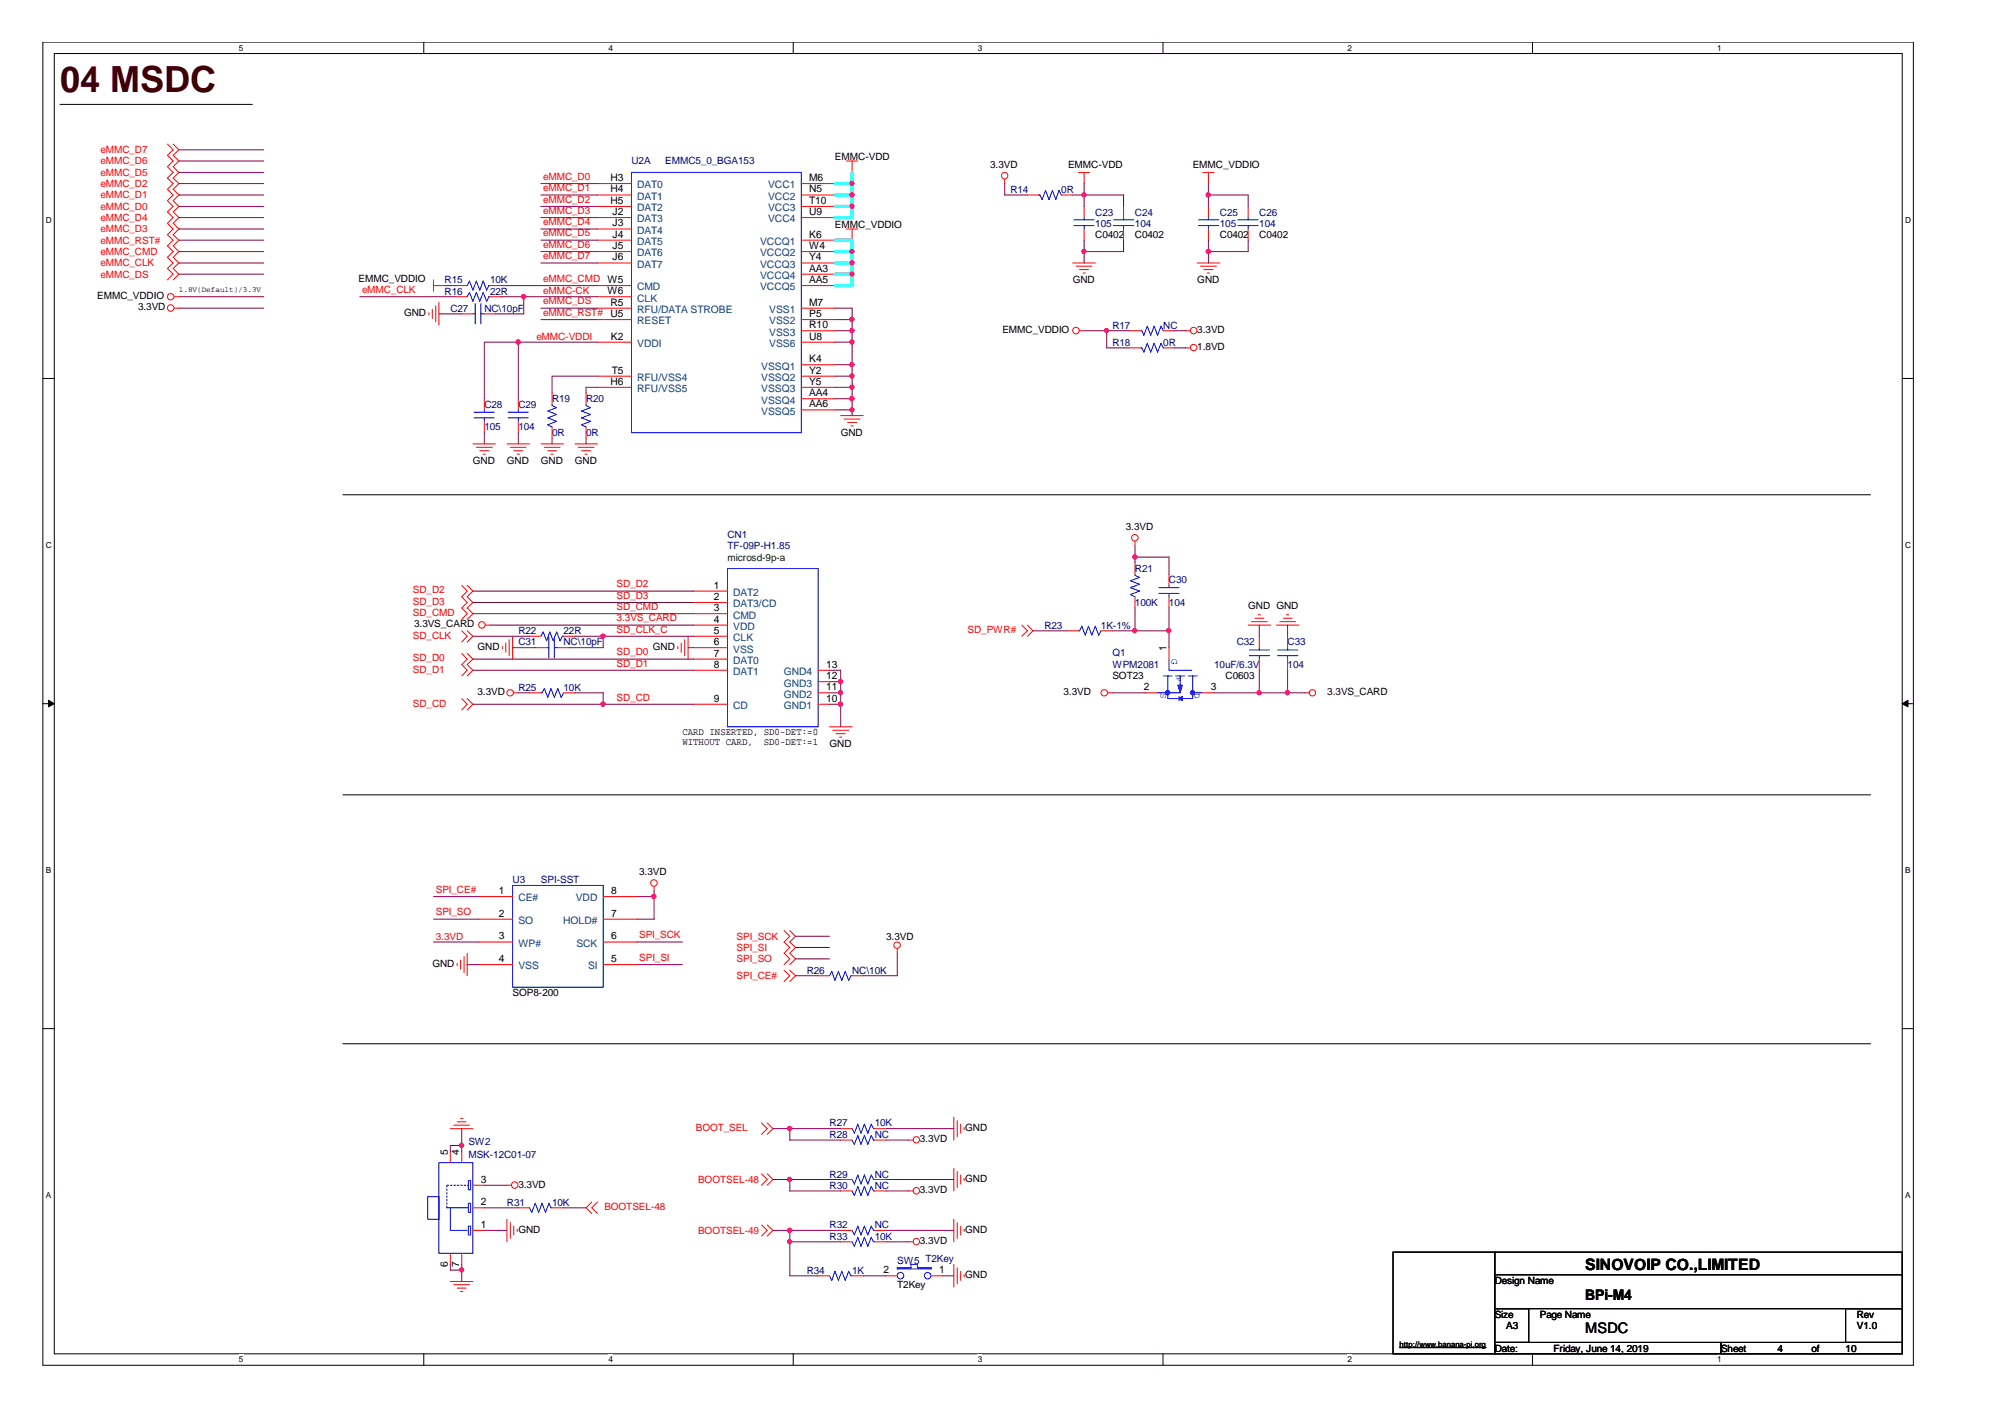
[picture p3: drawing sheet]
<svg xmlns="http://www.w3.org/2000/svg" width="297mm" height="210mm" viewBox="0 0 297 210" stroke-linecap="round" stroke-linejoin="round" font-family="sans-serif">
<path d="M6.3 6.2h277.2v196h-277.2zM8 7.9h273.8v192.6h-273.8z" fill="none" stroke="#000" stroke-width=".15"/>
<g fill="#fff">
<path d="M35.4 6.4h.6v1.4h-.6z"/>
<path d="M35.4 200.7h.6v1.4h-.6z"/>
</g>
<path d="M62.8 6.2v1.7M62.8 200.5v1.7" fill="none" stroke="#000" stroke-width=".15"/>
<g fill="#fff">
<path d="M90.1 6.4h.7v1.4h-.7z"/>
<path d="M90.1 200.7h.7v1.4h-.7z"/>
</g>
<path d="M117.5 6.2v1.7M117.5 200.5v1.7" fill="none" stroke="#000" stroke-width=".15"/>
<g fill="#fff">
<path d="M144.9 6.4h.6v1.4h-.6z"/>
<path d="M144.9 200.7h.6v1.4h-.6z"/>
</g>
<path d="M172.3 6.2v1.7M172.3 200.5v1.7" fill="none" stroke="#000" stroke-width=".15"/>
<g fill="#fff">
<path d="M199.6 6.4h.7v1.4h-.7z"/>
<path d="M199.6 200.7h.7v1.4h-.7z"/>
</g>
<path d="M227 6.2v1.7M227 200.5v1.7" fill="none" stroke="#000" stroke-width=".15"/>
<g fill="#fff">
<path d="M254.4 6.4h.6v1.4h-.6z"/>
<path d="M254.4 200.7h.6v1.4h-.6z"/>
<path d="M6.8 31.9h.8v1.4h-.8z"/>
<path d="M282.2 31.9h.9v1.4h-.9z"/>
<path d="M6.8 80.1h.8v1.4h-.8z"/>
<path d="M282.2 80.1h.9v1.4h-.9z"/>
</g>
<path d="M6.3 56.1h1.7M281.8 56.1h1.7" fill="none" stroke="#000" stroke-width=".15"/>
<g fill="#fff">
<path d="M6.8 128.2h.7v1.4h-.7z"/>
<path d="M282.2 128.2h.8v1.4h-.8z"/>
</g>
<path d="M6.3 104.2h1.7M281.8 104.2h1.7" fill="none" stroke="#000" stroke-width=".15"/>
<g fill="#000" stroke="#000" stroke-width=".15">
<path d="M7.2 103.7l.8 .5-.8 .5z" fill-rule="evenodd"/>
<path d="M281.8 104.2l.9-.5v1z" fill-rule="evenodd"/>
</g>
<g fill="#fff">
<path d="M6.8 176.4h.7v1.4h-.7z"/>
<path d="M282.2 176.4h.8v1.4h-.8z"/>
</g>
<g fill="none" stroke="#000" stroke-width=".15">
<path d="M8.9 15.5h28.5M50.8 73.3h226.3M50.8 117.7h226.3M6.3 152.4h1.7M50.8 154.6h226.3M281.8 152.4h1.7M206.4 185.5h15v15h-15zM221.4 185.5h60.4v3.3h-60.4zM221.4 188.8h60.4v5.1h-60.4zM221.4 193.9h5.1v5h-5.1zM221.4 198.9h33.6v1.6h-33.6zM255 198.9h26.8v1.6h-26.8z"/>
<path d="M273.4 193.9h8.4v5h-8.4z"/>
</g>
<g fill="none" stroke="#f00" stroke-width=".15">
<path d="M24.8 21.4l.9 .8-.9 .8 .9 .8-.9 .9 .9 .8-.9 .9 .9 .8-.9 .8 .9 .9-.9 .8 .9 .9-.9 .8 .9 .8-.9 .9 .9 .8-.9 .9 .9 .8-.9 .8 .9 .9-.9 .8 .9 .9-.9 .8 .9 .8-.9 .9M25.7 21.4l.8 .8-.8 .8 .8 .8-.8 .9 .8 .8-.8 .9 .8 .8-.8 .8 .8 .9-.8 .8 .8 .9-.8 .8 .8 .8-.8 .9 .8 .8-.8 .9 .8 .8-.8 .8 .8 .9-.8 .8 .8 .9-.8 .8 .8 .8-.8 .9M88.5 33.9h5.1M88.5 39h5.1M88.5 27.2h5.1M88.5 28.9h5.1M88.5 30.6h5.1M88.5 32.2h5.1M88.5 35.6h5.1M88.5 37.3h5.1M118.7 39h5M118.7 27.2h5"/>
<path d="M118.7 28.9h5M118.7 30.6h5M118.7 32.2h5M118.7 35.6h5M118.7 37.3h5M125.4 33.9h1.7M125.4 23.8h1.7M126.2 23.8v1.7M126.2 33.9v1.7M148.8 26.6v.6M152.2 28.9h1.7M157.2 28.9h1.7"/>
<path d="M158.9 39h3.4M159.4 39.4h2.4M159.8 25.5h1.6M159.9 39.9h1.3M160.6 25.5v1.7M160.6 30.6v1.6M160.6 33.9v1.7M166.5 30.6v1.6M166.5 33.9v1.7M177.4 39h3.3M177.8 39.4h2.4M178.2 25.5h1.7"/>
<path d="M178.4 39.9h1.3M179 25.5v1.7M179 30.6v1.6M179 33.9v1.7M184.9 30.6v1.6M184.9 33.9v1.7M25.8 44h.7M25.8 45.6h.7M63.5 46.3v.4M64.1 45.8v1.4M64.2 42.3h1.7M64.2 41.5v1.7"/>
<path d="M64.6 45.3v2.4M65 44.8v3.3M67.6 42.3h1.6M67.6 44h1.6M68.4 46.5h1.7M71.8 46.5h1.6M71.8 59.1v1.6M72.6 42.3h1.7M72.6 44h1.7M76.8 59.1v1.6M81.8 58.2v1.7M86.8 58.2v1.7"/>
<path d="M88.5 42.3h5.1M88.5 44h5.1M88.5 45.6h5.1M88.5 50.7h5.1M88.5 57.4h5.1M88.5 47.3h5.1M88.5 55.7h5.1M118.7 42.3h5M118.7 45.6h5M118.7 49h5M118.7 50.7h5M118.7 54h5"/>
<path d="M118.7 57.4h5M118.7 47.3h5M118.7 55.7h5M118.7 40.6h5M118.7 59.1h5M159.9 49h.7M160.4 40.4h.4M167.3 49h1.7M167.3 51.5h1.7M172.3 49h1.7M172.3 51.5h1.7M175.7 49h.7"/>
<path d="M175.7 51.5h.7M178.9 40.4h.3M70.1 65.8h3.3M70.6 66.3h2.3M71.1 66.8h1.3M71.6 67.3h.3M71.8 62.4v1.7M75.1 65.8h3.3M75.6 66.3h2.3M76.1 66.8h1.3M76.6 67.3h.4M76.8 62.4v1.7"/>
<path d="M80.1 65.8h3.4M80.6 66.3h2.4M81.2 66.8h1.3M81.6 67.3h.4M81.8 63.3v1.6M85.2 65.8h3.3M85.6 66.3h2.4M86.1 66.8h1.4M86.7 67.3h.3M86.8 63.3v1.6M118.7 60.7h5M124.5 61.6h3.4"/>
<path d="M125.1 62.1h2.3M125.6 62.6h1.3M126.1 63.1h.3M68.4 96.8l.8 .8-.8 .8 .8 .9-.8 .8M68.4 86.7l.8 .9-.8 .8 .8 .9-.8 .8 .8 .8-.8 .9M68.4 93.4l.8 .8-.8 .9M69.2 96.8l.9 .8-.9 .8 .9 .9-.9 .8M69.2 86.7l.9 .9-.9 .8 .9 .9-.9 .8 .9 .8-.9 .9M69.2 93.4l.9 .8-.9 .9M71.9 92.6h.7M74.4 95.8v.3M74.9 95.3v1.3"/>
<path d="M75.4 94.8v2.3M75.9 94.2v3.4M78.4 94.2h1.7M79.3 95.9h1.7M82.6 95.9h1.7M83.5 94.2h1.7M100.4 95.8v.3M100.9 95.3v1.3M101.4 94.8v2.3M101.9 94.2v3.4M102.7 92.6h5.1M102.7 94.2h5.1"/>
<path d="M102.7 87.6h5.1M102.7 89.3h5.1M102.7 90.9h5.1M102.7 95.9h5.1M102.7 97.6h5.1M102.7 99.3h5.1M121.2 99.3h1.7M151.4 92.6l.8 .8-.8 .8M152.2 92.6l.8 .8-.8 .8M158.1 93.4h1.7M163.1 93.4h1.7M168.1 80.2v.7"/>
<path d="M168.1 83.4v1.7M168.1 88.4v1.7M173.2 85.1v1.6M173.2 88.4v1.7M173.2 95.9v1.7M184.9 92.6h3.4M185.4 92.1h2.3M185.9 91.6h1.3M186.4 91.1h.3M186.6 94.2v1.7M186.6 97.6v1.7M189.1 92.6h3.3"/>
<path d="M189.6 92.1h2.3M190.1 91.6h1.3M190.6 91.1h.3M190.8 94.2v1.7M190.8 97.6v1.7M68.4 103.5l.8 .8-.8 .9M69.2 103.5l.9 .8-.9 .9M76.1 102.6h.7M78.4 102.6h1.7M83.5 102.6h1.7M102.7 104.3h5.1M121.2 102.6h1.7"/>
<path d="M121.2 104.3h1.7M121.2 101h1.7M122.9 107.7h3.3M123.4 108.2h2.3M123.9 108.7h1.3M124.4 109.2h.3M164.1 102.6h.7M169.8 102.6h1.7M178.2 102.6h1.7M193.3 102.6h.7M70.9 132.8h5M70.9 136.2h5"/>
<path d="M70.9 139.5h5M89.4 132.8h5M89.4 136.2h5M89.4 139.5h5M96.9 131.3v.7M116.2 137.9l.8 .8-.8 .8 .8 .8-.8 .9 .8 .8-.8 .9M117 137.9l.9 .8-.9 .8 .9 .8-.9 .9 .9 .8-.9 .9M67.7 142.7v.4M68.2 142.2v1.4M68.7 141.7v2.4M69.2 141.2v3.3M70.9 142.9h5"/>
<path d="M89.4 142.9h5M116.2 143.7l.8 .8-.8 .9M117 143.7l.9 .8-.9 .9M121.2 144.5h1.7M126.2 144.5h1.7M132.9 140.5v.7M66.7 167.2h3.4M66.7 170.5v1.7M67.2 166.7h2.4M67.7 166.2h1.3M68.2 165.7h.4M68.4 170.5v1.7"/>
<path d="M70.1 175.6h1.7M70.1 178.9h1.7M75.1 175.6h.7M76.8 178.9h1.6M81.8 178.9h1.7M87.7 178.1l-.9 .8 .9 .9M88.5 178.1l-.8 .8 .8 .9M112.8 173.9l.9 .8-.9 .9M112.8 166.3l.9 .9-.9 .8M113.7 173.9l.8 .8-.8 .9M113.7 166.3l.8 .9-.8 .8M124.5 176.4h1.7"/>
<path d="M124.5 168.9h1.7M124.5 167.2h1.7M124.5 174.7h1.7M129.6 176.4h1.7M129.6 168.9h1.7M129.6 167.2h1.7M129.6 174.7h1.7M134.6 176.4h.7M134.6 168.9h.7M141.3 165.5v3.4M141.3 173.1v3.3M141.8 166v2.4"/>
<path d="M141.8 173.5v2.4M142.3 166.5v1.4M142.3 174v1.4M142.8 167v.4M142.8 174.6v.3M66.7 189.8h3.4M66.7 185.6v1.7M67.2 190.3h2.4M67.7 190.8h1.3M68.2 191.3h.4M68.4 185.6v1.7M70.1 182.3h1.7"/>
<path d="M75.1 180.6v3.4M75.6 181.1v2.3M76.1 181.6v1.3M76.6 182.1v.3M112.8 181.5l.9 .8-.9 .8M113.7 181.5l.8 .8-.8 .8M121.2 189h1.7M124.5 184h1.7M124.5 182.3h1.7M126.2 189h1.7M129.6 184h1.7M129.6 182.3h1.7"/>
<path d="M131.3 189h1.6M134.6 184h.7M138 189h1.7M141.3 180.6v3.4M141.3 187.3v3.3M141.8 181.1v2.3M141.8 187.8v2.4M142.3 181.6v1.3M142.3 188.3v1.4M142.8 182.1v.3M142.8 188.8v.4"/>
<circle cx="148.8" cy="26" r=".48"/>
<circle cx="25.3" cy="45.6" r=".49"/>
<circle cx="25.3" cy="44" r=".48"/>
<circle cx="159.4" cy="49" r=".49"/>
<circle cx="176.8" cy="49" r=".49"/>
<circle cx="176.9" cy="51.5" r=".48"/>
<circle cx="168.1" cy="79.7" r=".49"/>
<circle cx="71.4" cy="92.6" r=".49"/>
<circle cx="75.6" cy="102.6" r=".48"/>
<circle cx="163.6" cy="102.6" r=".48"/>
<circle cx="194.4" cy="102.6" r=".47"/>
<circle cx="96.9" cy="130.8" r=".49"/>
<circle cx="132.9" cy="140" r=".48"/>
<circle cx="76.3" cy="175.5" r=".49"/>
<circle cx="135.7" cy="176.4" r=".48"/>
<circle cx="135.8" cy="168.8" r=".47"/>
<circle cx="135.7" cy="183.9" r=".48"/>
</g>
<path d="M207.3 199.6h12.8" fill="none" stroke="#000" stroke-width=".18"/>
<g fill="none" stroke="#00f" stroke-width=".15">
<path d="M93.6 25.5h25.1v38.6h-25.1zM153.9 28.9h.2l.3 .7 .5-1.4 .5 1.4 .5-1.4 .5 1.4 .5-1.4 .3 .7M159.1 33.4h3M159.1 32.6h3M160.6 32.2v.4M160.6 33.4v.5M165 33.4h3M165 32.6h3M166.5 32.2v.4M166.5 33.4v.5M177.5 33.4h3.1M177.5 32.6h3.1"/>
<path d="M179 32.2v.4M179 33.4v.5M183.4 33.4h3M183.4 32.6h3M184.9 32.2v.4M184.9 33.4v.5M69.2 42.3l.4-.7 .5 1.4 .5-1.4 .5 1.4 .5-1.4 .5 1.4 .3-.7h.2M69.2 44l.4-.7 .5 1.3 .5-1.3 .5 1.3 .5-1.3 .5 1.3 .3-.6h.2M70.1 46.5h.3M70.4 45v3M71.2 46.5h.6M71.2 45v3"/>
<path d="M81.8 59.9v.2l.7 .3-1.3 .5 1.3 .5-1.3 .5 1.3 .5-1.3 .5 .6 .4M86.8 59.9v.2l.7 .3-1.4 .5 1.4 .5-1.4 .5 1.4 .5-1.4 .5 .7 .4M169 49h.2l.3 .7 .5-1.4 .5 1.4 .5-1.4 .5 1.4 .5-1.4 .3 .7M169 51.5h.2l.3 .7 .5-1.3 .5 1.3 .5-1.3 .5 1.3 .5-1.3 .3 .6M70.2 61.9h3M70.2 61.1h3M71.8 60.7v.4M71.8 61.9v.5M75.3 61.9h3M75.3 61.1h3M76.8 60.7v.4M76.8 61.9v.5"/>
<path d="M80.1 94.2l.4-.6 .5 1.3 .4-1.3 .6 1.3 .5-1.3 .5 1.3 .3-.7h.2M81 95.9h.3M81.3 94.4v3.1M82.1 95.9h.5M82.1 94.4v3.1M107.8 84.2h13.4v23.5h-13.4zM159.8 93.4h.1l.4-.6 .5 1.3 .4-1.3 .6 1.3 .5-1.3 .5 1.3 .3-.7M168.1 85.1v.1l.7 .3-1.3 .5 1.3 .5-1.3 .6 1.3 .5-1.3 .5 .6 .3M171.7 87.9h3M171.7 87.1h3M173.2 97.6v1.7h3.3M173.2 86.7v.4"/>
<path d="M173.2 87.9v.5M185.1 97.1h3M185.1 96.3h3M186.6 95.9v.4M186.6 97.1v.5M189.3 97.1h3M189.3 96.3h3M190.8 95.9v.4M190.8 97.1v.5M80.1 102.6h.2l.3-.6 .6 1.3 .4-1.3 .5 1.3 .5-1.3 .5 1.3 .4-.7M172.3 100.1h1.4M173 100.1v3.4h1.8"/>
<path d="M174.2 100.1h1.3M174.7 103.1v.7M174.8 100.1v2.5h-3.3M176 100.1h1.4M176.7 100.1v3.4h-1.5M176.7 102.6h1.5M75.9 131.2h13.5v15h-13.5zM122.9 144.5l.3-.6 .5 1.3 .5-1.3 .5 1.3 .5-1.3 .5 1.3 .4-.7h.1M63.4 177.3h1.6v3.3h-1.6zM65 172.2h5.1v13.4h-5.1zM66.2 178.9h3.2M66.7 178.9v3.4h2.5"/>
<path d="M69.4 178.2h.3v1.4h-.3zM69.4 174.9h.3v1.3h-.3zM78.4 178.9l.4 .7 .5-1.4 .5 1.4 .5-1.4 .5 1.4 .5-1.4 .3 .7h.2M126.2 174.7l.4 .7 .5-1.4 .5 1.4 .5-1.4 .5 1.4 .5-1.4 .3 .7h.2M126.2 176.4l.4 .7 .5-1.4 .5 1.4 .5-1.4 .5 1.4 .5-1.4 .3 .7h.2M126.2 168.9l.4 .6 .5-1.3 .5 1.3 .5-1.3 .5 1.3 .5-1.3 .3 .7h.2M126.2 167.2l.4 .7 .5-1.4 .5 1.4 .5-1.4 .5 1.4 .5-1.4 .3 .7h.2M69.4 181.6h.3v1.3h-.3zM122.9 189l.3 .7 .5-1.4 .5 1.4 .5-1.4 .5 1.4 .5-1.4 .4 .7h.1M126.2 184l.4 .6 .5-1.3 .5 1.3 .5-1.3 .5 1.3 .5-1.3 .3 .7h.2M126.2 182.3l.4 .6 .5-1.3 .5 1.3 .5-1.3 .5 1.3 .5-1.3 .3 .7h.2M132.9 187.8h2.1v-.5h.9v.5h2.1v.2h-5.1z"/>
<circle cx="133.4" cy="189" r=".49"/>
<circle cx="137.4" cy="189" r=".49"/>
</g>
<g fill="#00f" stroke="#00f" stroke-width=".15">
<path d="M174.5 101.5h.7l-.4 1.1z" fill-rule="evenodd"/>
<path d="M174.7 103.5l.5-.4v.7z" fill-rule="evenodd"/>
<circle cx="176.7" cy="102.6" r=".32"/>
<circle cx="173" cy="102.6" r=".32"/>
</g>
<path d="M66.2 178.9v-3.3M66.2 175.6h3.2" fill="none" stroke="#00f" stroke-width=".15" stroke-dasharray=".3 .3"/>
<g fill="none" stroke="#800040" stroke-width=".15">
<path d="M26.5 27.2h12.6M26.5 30.6h12.6M26.5 28.9h12.6M26.5 39h12.6M26.5 37.3h12.6M26.5 35.6h12.6M26.5 33.9h12.6M26.5 32.2h12.6M26.5 22.2h12.6M26.5 23.8h12.6M26.5 25.5h12.6M80.1 27.2h8.4"/>
<path d="M80.1 30.6h8.4M80.1 28.9h8.4M80.1 39h8.4M80.1 37.3h8.4M80.1 35.6h8.4M80.1 33.9h8.4M80.1 32.2h8.4M148.8 27.2v1.7h3.4M158.9 28.9h7.6v1.7M160.6 27.2v3.4M160.6 35.6v3.4M166.5 35.6v1.7h-5.9"/>
<path d="M179 28.9h5.9v1.7M179 27.2v3.4M179 35.6v3.4M184.9 35.6v1.7h-5.9M26.5 45.6h12.6M26.5 44h12.6M26.5 40.6h12.6M53.3 44h14.3M65 46.5h3.4M65.9 42.3h1.7M74.3 44h14.2M74.3 42.3h14.2"/>
<path d="M76.8 50.7v8.4M77.6 44v2.5h-4.2M80.1 45.6h8.4M80.1 47.3h8.4M88.5 50.7h-16.7v8.4M88.5 55.7h-6.7v2.5M88.5 57.4h-1.7v.8M123.7 45.6h2.5v16M123.7 47.3h2.5M123.7 50.7h2.5M123.7 49h2.5M123.7 54h2.5"/>
<path d="M123.7 55.7h2.5M123.7 57.4h2.5M123.7 59.1h2.5M160.6 49h6.7M164 49v2.5h3.3M174 49h1.7M174 51.5h1.7M71.8 64.1v1.7M76.8 64.1v1.7M81.8 64.9v.9M86.8 64.9v.9M123.7 60.7h2.5"/>
<path d="M70.1 94.2h8.3M70.1 99.3h32.6M70.1 97.6h32.6M70.1 87.6h32.6M70.1 89.3h32.6M70.1 90.9h32.6M72.6 92.6h30.1M75.9 95.9h3.4M85.2 94.2h17.5M89.4 94.2v1.7h-5.1M101.9 95.9h.8M122.9 99.3h1.6v8.4"/>
<path d="M153 93.4h5.1M164.8 93.4h8.4M168.1 82.5h5.1v2.6M168.1 80.9v2.5M168.1 90.1v3.3M173.2 90.1v5.8M186.6 92.6v1.6M186.6 99.3v3.3M190.8 92.6v1.6M190.8 99.3v3.3M70.1 104.3h32.6M76.8 102.6h1.6"/>
<path d="M85.2 102.6h4.2v1.7M122.9 102.6h1.6M122.9 104.3h1.6M122.9 101h1.6M164.8 102.6h5M179.9 102.6h13.4M64.2 136.2h6.7M64.2 132.8h6.7M64.2 139.5h6.7M94.4 132.8h2.5M94.4 139.5h6.7M96.9 132v4.2h-2.5"/>
<path d="M117.9 138.7h5M69.2 142.9h1.7M94.4 142.9h6.7M117.9 144.5h3.3M117.9 140.3h5M117.9 142h5M132.9 141.2v3.3h-5M68.4 169.7h-1.7v.8M68.4 167.2v3.3M71.8 178.9h5M71.8 175.6h3.3M83.5 178.9h3.3"/>
<path d="M114.5 167.2h10M114.5 174.7h10M117 167.2v1.7h7.5M117 174.7v1.7h7.5M131.3 167.2h10M131.3 168.9h3.3M131.3 174.7h10M131.3 176.4h3.3M66.7 187.3v.8h1.7M68.4 187.3v2.5M71.8 182.3h3.3M114.5 182.3h10"/>
<path d="M117 182.3v6.7h4.2M117 184h7.5M127.9 189h3.4M131.3 184h3.3M131.3 182.3h10M139.7 189h1.6"/>
</g>
<g fill="#f0f" stroke="#f0f" stroke-width=".15">
<circle cx="126.2" cy="49" r=".32"/>
<circle cx="126.2" cy="47.3" r=".32"/>
<circle cx="126.2" cy="54" r=".32"/>
<circle cx="126.2" cy="57.3" r=".32"/>
<circle cx="126.2" cy="55.7" r=".32"/>
<circle cx="126.2" cy="60.7" r=".32"/>
<circle cx="126.2" cy="59" r=".32"/>
<circle cx="126.2" cy="40.6" r=".32"/>
<circle cx="126.2" cy="27.2" r=".32"/>
<circle cx="126.2" cy="38.9" r=".32"/>
<circle cx="126.2" cy="30.6" r=".32"/>
<circle cx="126.2" cy="28.9" r=".32"/>
<circle cx="126.2" cy="37.2" r=".32"/>
<circle cx="77.6" cy="43.9" r=".32"/>
<circle cx="76.8" cy="50.7" r=".32"/>
<circle cx="160.6" cy="28.9" r=".32"/>
<circle cx="160.6" cy="37.2" r=".32"/>
<circle cx="179" cy="37.2" r=".32"/>
<circle cx="179" cy="28.9" r=".32"/>
<circle cx="126.2" cy="50.7" r=".32"/>
<circle cx="89.3" cy="94.2" r=".32"/>
<circle cx="124.5" cy="102.6" r=".32"/>
<circle cx="124.5" cy="101" r=".32"/>
<circle cx="124.5" cy="104.3" r=".32"/>
<circle cx="89.3" cy="104.3" r=".32"/>
<circle cx="186.5" cy="102.6" r=".32"/>
<circle cx="173.2" cy="93.4" r=".32"/>
<circle cx="168.1" cy="93.4" r=".32"/>
<circle cx="168.1" cy="82.5" r=".32"/>
<circle cx="190.7" cy="102.6" r=".32"/>
<circle cx="96.9" cy="132.8" r=".32"/>
<circle cx="117" cy="174.7" r=".32"/>
<circle cx="117" cy="167.2" r=".32"/>
<circle cx="68.4" cy="188.1" r=".32"/>
<circle cx="68.4" cy="169.7" r=".32"/>
<circle cx="117" cy="183.9" r=".32"/>
<circle cx="117" cy="182.2" r=".32"/>
<circle cx="163.9" cy="49" r=".32"/>
</g>
<path d="M123.7 35.6h2.5v6.7h-2.5M123.7 30.6h2.5M123.7 27.2h2.5M123.7 28.9h2.5M123.7 39h2.5M123.7 37.3h2.5M126.2 25.5v6.7h-2.5M123.7 40.6h2.5" fill="none" stroke="#0ff" stroke-width=".47"/>
<text font-size="5.3" fill="#400000" x="8.9" y="13.7">04 MSDC</text>
<text font-size="2.3" x="234.9" y="188.1">SINOVOIP CO.,LIMITED</text>
<g font-size="2.2">
<text x="234.9" y="197.5">MSDC</text>
<text x="234.9" y="192.5">BPi-M4</text>
</g>
<g font-size="1.5" fill="#f00">
<text x="14.9" y="22.7">eMMC_D7</text>
<text x="14.9" y="24.4">eMMC_D6</text>
<text x="14.9" y="26">eMMC_D5</text>
<text x="14.9" y="27.7">eMMC_D2</text>
<text x="14.9" y="29.4">eMMC_D1</text>
<text x="80.5" y="26.6">eMMC_D0</text>
<text x="80.5" y="28.3">eMMC_D1</text>
<text x="14.9" y="31.1">eMMC_D0</text>
<text x="14.9" y="32.7">eMMC_D4</text>
<text x="14.9" y="34.4">eMMC_D3</text>
<text x="80.5" y="30">eMMC_D2</text>
<text x="80.5" y="35">eMMC_D5</text>
<text x="80.5" y="33.4">eMMC_D4</text>
<text x="80.5" y="31.7">eMMC_D3</text>
<text x="14.9" y="41.1">eMMC_DS</text>
<text x="14.9" y="36.1">eMMC_RST#</text>
<text x="14.9" y="37.8">eMMC_CMD</text>
<text x="14.9" y="39.5">eMMC_CLK</text>
<text x="80.5" y="38.4">eMMC_D7</text>
<text x="80.5" y="36.7">eMMC_D6</text>
<text x="80.5" y="41.8">eMMC_CMD</text>
<text x="53.6" y="43.4">eMMC_CLK</text>
<text x="80.5" y="45.1">eMMC_DS</text>
<text x="80.5" y="46.8">eMMC_RST#</text>
<text x="80.5" y="43.6">eMMC-CK</text>
<text x="79.5" y="50.3">eMMC-VDDI</text>
<text x="61.2" y="87.9">SD_D2</text>
<text x="61.2" y="89.6">SD_D3</text>
<text x="91.4" y="87">SD_D2</text>
<text x="91.4" y="88.7">SD_D3</text>
<text x="61.2" y="94.6">SD_CLK</text>
<text x="61.2" y="91.2">SD_CMD</text>
<text x="91.4" y="93.7">SD_CLK_C</text>
<text x="91.4" y="90.4">SD_CMD</text>
<text x="91.4" y="92">3.3VS_CARD</text>
<text x="143.3" y="93.8">SD_PWR#</text>
<text x="61.2" y="98">SD_D0</text>
<text x="61.2" y="99.6">SD_D1</text>
<text x="91.4" y="97.1">SD_D0</text>
<text x="91.4" y="98.7">SD_D1</text>
<text x="61.2" y="104.7">SD_CD</text>
<text x="91.4" y="103.8">SD_CD</text>
<text x="64.6" y="132.3">SPI_CE#</text>
<text x="64.6" y="135.6">SPI_SO</text>
<text x="64.6" y="139.2">3.3VD</text>
<text x="94.7" y="142.3">SPI_SI</text>
<text x="94.7" y="139">SPI_SCK</text>
<text x="109.1" y="139.2">SPI_SCK</text>
<text x="109.1" y="140.9">SPI_SI</text>
<text x="109.1" y="142.6">SPI_SO</text>
<text x="109.1" y="145.1">SPI_CE#</text>
<text x="103.1" y="167.5">BOOT_SEL</text>
<text x="89.5" y="179.3">BOOTSEL-48</text>
<text x="103.4" y="175.2">BOOTSEL-48</text>
<text x="103.4" y="182.8">BOOTSEL-49</text>
</g>
<g font-size="1.5">
<text x="123.7" y="23.7">EMMC-VDD</text>
<text x="90.4" y="26.8">H3</text>
<text x="90.4" y="28.5">H4</text>
<text x="119.9" y="26.8">M6</text>
<text x="119.9" y="28.5">N5</text>
<text x="146.7" y="24.9">3.3VD</text>
<text x="158.2" y="24.9">EMMC-VDD</text>
<text x="176.7" y="24.9">EMMC_VDDIO</text>
<text x="90.4" y="30.2">H5</text>
<text x="90.8" y="31.8">J2</text>
<text x="90.8" y="33.5">J3</text>
<text x="90.8" y="35.2">J4</text>
<text x="119.9" y="30.2">T10</text>
<text x="119.9" y="31.8">U9</text>
<text x="119.9" y="35.2">K6</text>
<text x="123.7" y="33.8">EMMC_VDDIO</text>
<text x="162.3" y="35.3">C0402</text>
<text x="168.1" y="35.3">C0402</text>
<text x="180.7" y="35.3">C0402</text>
<text x="186.6" y="35.3">C0402</text>
<text x="53.1" y="41.8">EMMC_VDDIO</text>
<text x="90" y="41.9">W5</text>
<text x="90.8" y="36.9">J5</text>
<text x="90.8" y="38.6">J6</text>
<text x="119.9" y="36.9">W4</text>
<text x="119.9" y="38.6">Y4</text>
<text x="119.9" y="40.2">AA3</text>
<text x="119.9" y="41.9">AA5</text>
<text x="158.9" y="42">GND</text>
<text x="177.4" y="42">GND</text>
<text x="14.4" y="44.3">EMMC_VDDIO</text>
<text x="20.4" y="46">3.3VD</text>
<text x="59.9" y="46.8">GND</text>
<text x="90" y="43.6">W6</text>
<text x="90.4" y="45.3">R5</text>
<text x="90.4" y="47">U5</text>
<text x="119.9" y="45.3">M7</text>
<text x="119.9" y="47">P5</text>
<text x="90.5" y="50.3">K2</text>
<text x="119.9" y="53.7">K4</text>
<text x="119.9" y="48.6">R10</text>
<text x="119.9" y="50.3">U8</text>
<text x="148.5" y="49.3">EMMC_VDDIO</text>
<text x="177.4" y="49.3">3.3VD</text>
<text x="177.4" y="51.9">1.8VD</text>
<text x="90.4" y="57">H6</text>
<text x="90.6" y="55.3">T5</text>
<text x="119.9" y="55.3">Y2</text>
<text x="119.9" y="57">Y5</text>
<text x="119.9" y="58.7">AA4</text>
<text x="119.9" y="60.3">AA6</text>
<text x="124.5" y="64.6">GND</text>
<text x="70.1" y="68.8">GND</text>
<text x="75.1" y="68.8">GND</text>
<text x="80.1" y="68.8">GND</text>
<text x="85.2" y="68.8">GND</text>
<text x="166.8" y="78.5">3.3VD</text>
<text x="105.7" y="87.2">1</text>
<text x="105.7" y="88.9">2</text>
<text x="61.3" y="92.9">3.3VS_CARD</text>
<text x="105.7" y="90.5">3</text>
<text x="105.7" y="92.2">4</text>
<text x="105.7" y="93.9">5</text>
<text x="105.7" y="95.6">6</text>
<text x="184.9" y="90.3">GND GND</text>
<text x="70.7" y="96.3">GND</text>
<text x="96.7" y="96.3">GND</text>
<text x="105.7" y="97.3">7</text>
<text x="105.7" y="98.9">8</text>
<text x="122.4" y="100.6">12</text>
<text x="122.4" y="98.9">13</text>
<text x="164.8" y="100.6">SOT23</text>
<text x="172.8" y="96.4" transform="rotate(-90 172.8 96.4)">1</text>
<text x="181.6" y="100.6">C0603</text>
<text x="70.7" y="103">3.3VD</text>
<text x="105.7" y="103.9">9</text>
<text x="122.4" y="103.9">10</text>
<text x="122.4" y="102.2">11</text>
<text x="157.6" y="103">3.3VD</text>
<text x="169.5" y="102.2">2</text>
<text x="179.4" y="102.2">3</text>
<text x="196.6" y="103">3.3VS_CARD</text>
<text x="101.1" y="108.9">CARD INSERTED, SD0-DET:=0</text>
<text x="101.1" y="110.4">WITHOUT CARD,</text>
<text x="113.2" y="110.4">SD0-DET:=1</text>
<text x="122.9" y="110.7">GND</text>
<text x="94.7" y="129.6">3.3VD</text>
<text x="73.9" y="132.4">1</text>
<text x="73.9" y="135.8">2</text>
<text x="90.6" y="135.8">7</text>
<text x="90.6" y="132.4">8</text>
<text x="64.1" y="143.2">GND</text>
<text x="73.9" y="139.2">3</text>
<text x="73.9" y="142.5">4</text>
<text x="90.6" y="142.5">5</text>
<text x="90.6" y="139.2">6</text>
<text x="131.3" y="139.2">3.3VD</text>
<text x="75.9" y="147.6">SOP8-200</text>
<text x="143" y="167.5">GND</text>
<text x="66.3" y="171" transform="rotate(-90 66.3 171)">5</text>
<text x="68" y="171" transform="rotate(-90 68 171)">4</text>
<text x="136.3" y="169.2">3.3VD</text>
<text x="71.2" y="178.5">2</text>
<text x="71.2" y="175.2">3</text>
<text x="76.8" y="175.9">3.3VD</text>
<text x="136.3" y="176.8">3.3VD</text>
<text x="143" y="175.1">GND</text>
<text x="71.2" y="181.9">1</text>
<text x="76.8" y="182.6">GND</text>
<text x="136.3" y="184.3">3.3VD</text>
<text x="143" y="182.6">GND</text>
<text x="66.3" y="187.7" transform="rotate(-90 66.3 187.7)">6</text>
<text x="68" y="187.7" transform="rotate(-90 68 187.7)">7</text>
<text x="130.9" y="188.6">2</text>
<text x="132.9" y="190.9">T2Key</text>
<text x="139.1" y="188.6">1</text>
<text x="143" y="189.3">GND</text>
<text x="221.4" y="190.2">Design Name</text>
<text x="221.4" y="195.2">Size</text>
<text x="223.1" y="196.9">A3</text>
<text x="228.1" y="195.2">Page Name</text>
<text x="275.1" y="195.2">Rev</text>
<text x="275.1" y="196.9">V1.0</text>
<text x="221.4" y="200.2">Date:</text>
<text x="230.2" y="200.2">Friday, June 14, 2019</text>
<text x="255" y="200.2">Sheet</text>
<text x="263.4" y="200.2">4</text>
<text x="268.4" y="200.2">of</text>
<text x="273.4" y="200.2">10</text>
</g>
<g font-size="1.5" fill="#000080">
<text x="93.6" y="24.4">U2A</text>
<text x="98.6" y="24.4">EMMC5_0_BGA153</text>
<text x="149.7" y="28.5">R14</text>
<text x="157.2" y="28.5">0R</text>
<text x="162.3" y="31.9">C23</text>
<text x="162.3" y="33.6">105</text>
<text x="168.1" y="31.9">C24</text>
<text x="168.1" y="33.6">104</text>
<text x="180.7" y="31.9">C25</text>
<text x="180.7" y="33.6">105</text>
<text x="186.6" y="31.9">C26</text>
<text x="186.6" y="33.6">104</text>
<text x="65.9" y="42">R15</text>
<text x="72.6" y="42">10K</text>
<text x="65.9" y="43.7">R16</text>
<text x="66.7" y="46.2">C27</text>
<text x="71.8" y="46.2">NC\10pF</text>
<text x="72.6" y="43.7">22R</text>
<text x="164.8" y="48.7">R17</text>
<text x="164.8" y="51.2">R18</text>
<text x="172.3" y="48.7">NC</text>
<text x="172.3" y="51.2">0R</text>
<text x="81.8" y="59.6">R19</text>
<text x="86.8" y="59.6">R20</text>
<text x="71.8" y="60.4">C28</text>
<text x="71.8" y="63.8">105</text>
<text x="76.8" y="60.4">C29</text>
<text x="76.8" y="63.8">104</text>
<text x="81.8" y="64.6">0R</text>
<text x="86.8" y="64.6">0R</text>
<text x="107.8" y="79.7">CN1</text>
<text x="107.8" y="81.4">TF-09P-H1.85</text>
<text x="168.1" y="84.7">R21</text>
<text x="168.1" y="89.8">100K</text>
<text x="173.2" y="86.4">C30</text>
<text x="173.2" y="89.8">104</text>
<text x="76.8" y="94">R22</text>
<text x="76.8" y="95.6">C31</text>
<text x="83.5" y="94">22R</text>
<text x="83.5" y="95.6">NC\10pF</text>
<text x="154.7" y="93.1">R23</text>
<text x="163.1" y="93.1">1K-1%</text>
<text x="183.2" y="95.6">C32</text>
<text x="190.8" y="95.6">C33</text>
<text x="164.8" y="97.1">Q1</text>
<text x="164.8" y="99">WPM2081</text>
<text x="179.9" y="99">10uF/6.3V</text>
<text x="190.8" y="99">104</text>
<text x="76.8" y="102.3">R25</text>
<text x="83.5" y="102.3">10K</text>
<text x="75.9" y="130.8">U3</text>
<text x="80.1" y="130.8">SPI-SST</text>
<text x="119.5" y="144.2">R26</text>
<text x="126.2" y="144.2">NC\10K</text>
<text x="122.9" y="166.8">R27</text>
<text x="129.6" y="166.8">10K</text>
<text x="69.4" y="169.6">SW2</text>
<text x="69.4" y="171.5">MSK-12C01-07</text>
<text x="122.9" y="168.5">R28</text>
<text x="129.6" y="168.5">NC</text>
<text x="75.1" y="178.6">R31</text>
<text x="81.8" y="178.6">10K</text>
<text x="122.9" y="174.4">R29</text>
<text x="122.9" y="176.1">R30</text>
<text x="129.6" y="174.4">NC</text>
<text x="129.6" y="176.1">NC</text>
<text x="122.9" y="183.6">R33</text>
<text x="122.9" y="182">R32</text>
<text x="129.6" y="183.6">10K</text>
<text x="129.6" y="182">NC</text>
<text x="119.5" y="188.7">R34</text>
<text x="126.2" y="188.7">1K</text>
<text x="132.9" y="187.2">SW5 T2Key</text>
</g>
<g font-size="1.5" fill="#004080">
<text x="94.4" y="27.9">DAT0</text>
<text x="94.4" y="29.6">DAT1</text>
<text x="113.8" y="27.9">VCC1</text>
<text x="113.8" y="29.6">VCC2</text>
<text x="94.4" y="31.3">DAT2</text>
<text x="94.4" y="32.9">DAT3</text>
<text x="94.4" y="34.6">DAT4</text>
<text x="113.8" y="31.3">VCC3</text>
<text x="113.8" y="32.9">VCC4</text>
<text x="94.4" y="36.3">DAT5</text>
<text x="94.4" y="38">DAT6</text>
<text x="94.4" y="39.7">DAT7</text>
<text x="112.6" y="36.3">VCCQ1</text>
<text x="112.6" y="38">VCCQ2</text>
<text x="112.6" y="39.7">VCCQ3</text>
<text x="112.6" y="41.3">VCCQ4</text>
<text x="94.4" y="46.4">RFU/DATA STROBE</text>
<text x="94.4" y="43">CMD</text>
<text x="94.4" y="44.7">CLK</text>
<text x="112.6" y="43">VCCQ5</text>
<text x="114" y="46.4">VSS1</text>
<text x="94.4" y="51.4">VDDI</text>
<text x="94.4" y="48.1">RESET</text>
<text x="114" y="48.1">VSS2</text>
<text x="114" y="49.7">VSS3</text>
<text x="114" y="51.4">VSS6</text>
<text x="94.4" y="58.1">RFU/VSS5</text>
<text x="94.4" y="56.4">RFU/VSS4</text>
<text x="112.8" y="54.8">VSSQ1</text>
<text x="112.8" y="56.4">VSSQ2</text>
<text x="112.8" y="58.1">VSSQ3</text>
<text x="112.8" y="59.8">VSSQ4</text>
<text x="112.8" y="61.4">VSSQ5</text>
<text x="108.6" y="88.3">DAT2</text>
<text x="108.6" y="90">DAT3/CD</text>
<text x="108.6" y="91.6">CMD</text>
<text x="108.6" y="93.3">VDD</text>
<text x="108.6" y="95">CLK</text>
<text x="108.6" y="96.7">VSS</text>
<text x="108.6" y="98.4">DAT0</text>
<text x="108.6" y="100">DAT1</text>
<text x="116.1" y="101.7">GND3</text>
<text x="116.1" y="100">GND4</text>
<text x="108.6" y="105">CD</text>
<text x="116.1" y="105">GND1</text>
<text x="116.1" y="103.3">GND2</text>
<text x="76.8" y="133.5">CE#</text>
<text x="76.8" y="136.9">SO</text>
<text x="83.4" y="136.9">HOLD#</text>
<text x="85.3" y="133.5">VDD</text>
<text x="76.8" y="140.3">WP#</text>
<text x="76.8" y="143.6">VSS</text>
<text x="85.4" y="140.3">SCK</text>
<text x="87.1" y="143.6">SI</text>
</g>
<text font-size="1.5" fill="#004000" x="107.8" y="83">microsd-9p-a</text>
<g font-size="1.5" fill="#00f">
<text x="173.6" y="97.6" transform="rotate(90 173.6 97.6)">G</text>
<text x="171.9" y="102.6" transform="rotate(90 171.9 102.6)">S</text>
<text x="176.9" y="102.6" transform="rotate(90 176.9 102.6)">D</text>
</g>
<g font-size="1.2">
<text x="35.4" y="7.5">5</text>
<text x="90.1" y="7.5">4</text>
<text x="144.9" y="7.5">3</text>
<text x="199.6" y="7.5">2</text>
<text x="254.4" y="7.5">1</text>
<text x="6.8" y="33.1">D</text>
<text x="282.2" y="33.1">D</text>
<text x="6.8" y="81.2">C</text>
<text x="282.2" y="81.2">C</text>
<text x="6.8" y="129.4">B</text>
<text x="282.2" y="129.4">B</text>
<text x="6.8" y="177.5">A</text>
<text x="282.2" y="177.5">A</text>
<text x="35.4" y="201.8">5</text>
<text x="90.1" y="201.8">4</text>
<text x="144.9" y="201.8">3</text>
<text x="199.6" y="201.8">2</text>
<text x="254.4" y="201.8">1</text>
</g>
<g font-size="1.1">
<text x="26.5" y="43.3">1.8V(Default)/3.3V</text>
<text x="207.3" y="199.5">http://www.banana-pi.org</text>
</g>
<text font-size="1.1" fill="#00f" x="174.4" y="100.3" transform="rotate(90 174.4 100.3)">P</text>
</svg>
